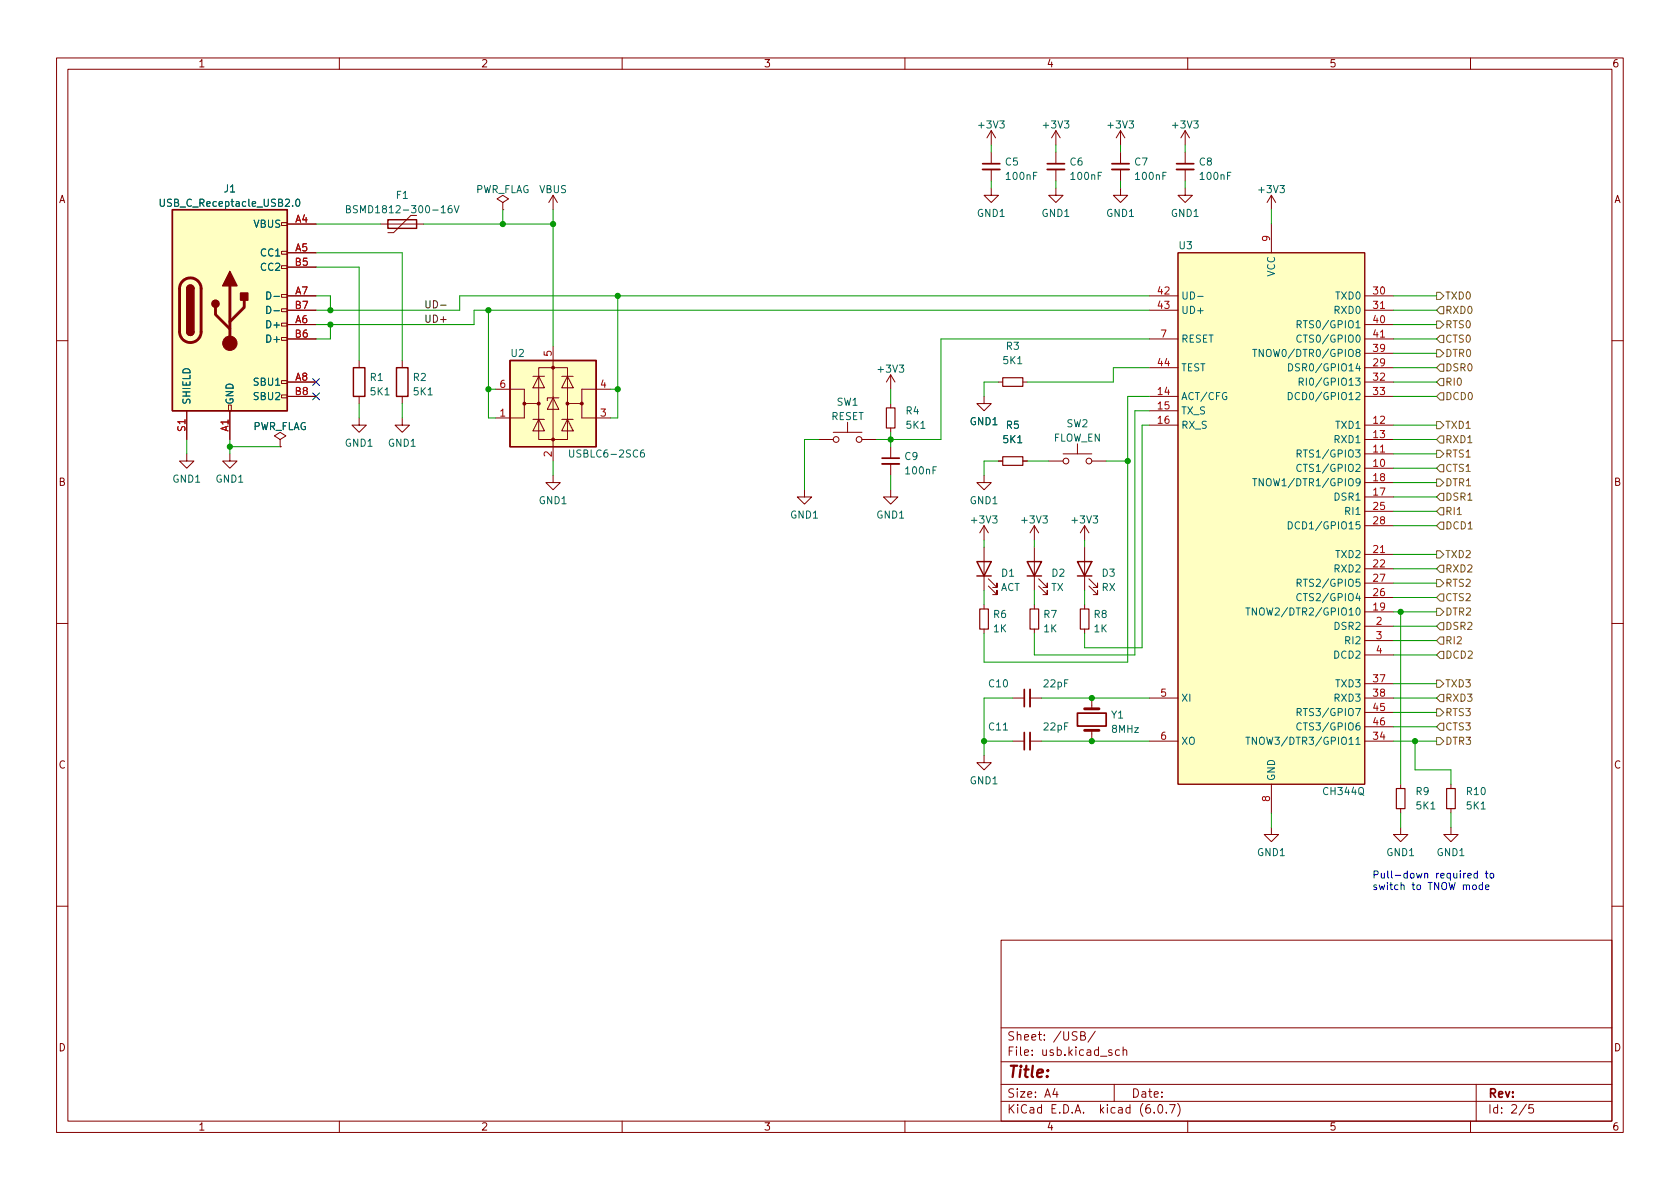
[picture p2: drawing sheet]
<svg xmlns="http://www.w3.org/2000/svg" width="297mm" height="210mm" viewBox="0 0 297 210" stroke-linecap="round" stroke-linejoin="round" font-family="sans-serif">
<g fill="none" stroke="#840000" stroke-width=".18">
<path d="M10 10.2h277v190.1h-277zM12 12.2h273v186.1h-273zM60 10.2v2M110 10.2v2M160 10.2v2M210 10.2v2M260 10.2v2M49.8 39.4h1v.5h-1zM50.8 39.6h5.1M67.3 39.6h7.6M73.7 38.1h-1.1l-3 3h-1M88.9 35.8l1-.6-1-.7-1 .7 1 .6v1.3"/>
<path d="M88.9 37.1h.1M97.8 34.5l-.8 1.3M97.8 34.5v2.6M97.8 34.5l.8 1.3M175.3 33.3v1.2h1.2l-1.2 1.3-1.3-1.3h1.3M175.3 23.1l-.8 1.3M175.3 23.1v2.5M175.3 26.9v2.1M175.3 30v2M175.3 23.1l.7 1.3M186.7 33.3v1.2h1.3l-1.3 1.3-1.3-1.3h1.3M186.7 23.1l-.8 1.3"/>
<path d="M186.7 23.1v2.5M186.7 26.9v2.1M186.7 30v2M186.7 23.1l.8 1.3M198.1 33.3v1.2h1.3l-1.3 1.3-1.3-1.3h1.3M198.1 23.1v2.5M198.1 26.9v2.1M198.1 30v2M198.1 23.1l-.7 1.3M198.1 23.1l.8 1.3M209.5 33.3v1.2h1.3l-1.3 1.3-1.2-1.3h1.2M209.5 23.1v2.5"/>
<path d="M209.5 26.9v2.1M209.5 30v2M209.5 23.1l-.7 1.3M209.5 23.1l.8 1.3M224.8 34.5l-.8 1.3M224.8 34.5v2.6M224.8 39.6v5.1M224.8 34.5l.8 1.3M49.8 59.7h1v.5h-1zM49.8 57.1h1v.6h-1zM49.8 54.6h1v.5h-1zM49.8 52.1h1v.5h-1z"/>
<path d="M49.8 47h1v.5h-1zM49.8 44.4h1v.6h-1zM50.8 44.7h5.1M50.8 57.4h5.1M50.8 52.3h5.1M50.8 47.2h5.1M50.8 59.9h5.1M50.8 54.9h5.1M203.2 52.3h5.1M203.2 59.9h5.1M203.2 54.9h5.1M208.3 44.7h33v94h-33z"/>
<path d="M241.3 57.4h5.1M241.3 52.3h5.1M241.3 59.9h5.1M241.3 54.9h5.1M10 60.2h2M33 72.6v5.1M40.4 71.6h.5v1h-.5zM40.6 72.6v5.1M49.5 77.7l1-.6-1-.7-1 .7 1 .6v1.3M49.5 79h.1M49.8 69.8h1v.6h-1zM49.8 67.3h1v.5h-1z"/>
<path d="M50.8 67.6h5.1M50.8 70.1h5.1M63.5 73.9v1.3h1.3l-1.3 1.2-1.3-1.2h1.3M63.5 63.7v1.3M63.5 70.1v1.3M71.1 73.9v1.3h1.3l-1.3 1.2-1.3-1.2h1.3M71.1 63.7v1.3M71.1 70.1v1.3M87.6 68.8h5.1v2.6h2.5M92.7 71.4v2.5h-5.1M94.2 74.2h2.1M94.2 66.5h2.1"/>
<path d="M95.2 65h5.1v12.7h-5.1zM95.2 74.2l1.1 2h-2.1zM95.2 66.5l1.1 2.1h-2.1zM97.8 70.4l1 2h-2zM97.8 61.2v20.3M98.8 70.4h-2v.5M99.3 74.2h2M99.3 66.5h2M100.3 74.2l1 2h-2zM100.3 66.5l1 2.1h-2zM102.9 71.4v2.5h5M107.9 68.8h-5v2.6h-2.6"/>
<path d="M144.8 77.7h2.5M147.3 76.4h5.1M149.9 74.7v1.7M152.4 77.7h2.5M157.5 66.3v2.5M157.5 71.4v.7M157.5 75.7v.7M157.5 79v2M157.5 66.3l-.8 1.3M157.5 66.3l.7 1.3M174 70.1v1.3h1.3l-1.3 1.2-1.3-1.2h1.3M176.5 67.6h.8"/>
<path d="M180.8 67.6h.8M190.5 78.5v1.8M203.2 70.1h5.1M203.2 75.2h5.1M203.2 72.6h5.1M203.2 65h5.1M241.3 77.7h5.1M241.3 67.6h5.1M241.3 70.1h5.1M241.3 75.2h5.1M241.3 65h5.1M241.3 62.5h5.1"/>
<path d="M285 60.2h2M33 80.3v1.2h1.3l-1.3 1.3-1.3-1.3h1.3M40.6 80.3v1.2h1.3l-1.3 1.3-1.2-1.3h1.2M97.8 84.1v1.2h1.3l-1.3 1.3-1.3-1.3h1.3M142.2 86.6v1.3h1.3l-1.3 1.2-1.2-1.2h1.2M157.5 86.6v1.3h1.2l-1.2 1.2-1.3-1.2h1.3M157.5 82v2.1M174 84.1v1.2h1.3l-1.3 1.3-1.3-1.3h1.3M174 93v2.5M174 96.8v7.6M174 93l-.8 1.2M174 93l.8 1.2"/>
<path d="M176.5 81.5h.8M180.8 81.5h.8M182.9 93v2.5M182.9 96.8v7.6M182.9 93l-.8 1.2M182.9 93l.7 1.2M185.4 81.5h2.6M188 80.3h5M191.8 93l-.8 1.2M191.8 93v2.5M191.8 96.8v7.6M191.8 93l.7 1.2"/>
<path d="M193 81.5h2.6M241.3 80.3h5.1M241.3 82.8h5.1M241.3 87.9h5.1M241.3 85.3h5.1M241.3 98h5.1M241.3 90.4h5.1M241.3 93h5.1M10 110.2h2M174 106.9v.8M174 111.2v.8M174.8 103.6l1.5 1.6v-.8v.8h-.8"/>
<path d="M174.8 102.4l1.5 1.5v-.8v.8h-.8M182.9 106.9v.8M182.9 111.2v.8M183.6 103.6l1.6 1.6v-.8v.8h-.8M183.6 102.4l1.6 1.5v-.8v.8h-.8M191.8 106.9v.8M191.8 111.2v.8M192.5 103.6l1.6 1.6v-.8v.8h-.8M192.5 102.4l1.6 1.5v-.8v.8h-.8M241.3 108.2h5.1M241.3 110.7h5.1M241.3 100.6h5.1"/>
<path d="M241.3 105.7h5.1M241.3 103.1h5.1M241.3 113.3h5.1M241.3 115.8h5.1M285 110.2h2M174 133.6v1.3h1.3l-1.3 1.2-1.3-1.2h1.3M179.1 131.1h2M179.1 123.4h2M182.1 131.1h2M182.1 123.4h2M193 123.4v1.9M193 129.2v1.9"/>
<path d="M203.2 131.1h5.1M203.2 123.4h5.1M224.8 138.7v5.1M241.3 131.1h5.1M241.3 123.4h5.1M241.3 120.9h5.1M241.3 126h5.1M241.3 128.5h5.1M247.6 138.7v.7M256.5 138.7v.7M224.8 146.3v1.3h1.3l-1.3 1.2-1.3-1.2h1.3M247.6 146.3v1.3h1.3l-1.3 1.2-1.2-1.2h1.2"/>
<path d="M247.6 143v.8M256.5 146.3v1.3h1.3l-1.3 1.2-1.2-1.2h1.2M256.5 143v.8M10 160.2h2M177 166.3h108v32h-108zM285 160.2h2M60 198.3v2M110 198.3v2M160 198.3v2M177 194.8h108M177 191.8h108M177 187.8h108"/>
<path d="M177 181.8h108M186.5 192.5l-.4 1h1M186.9 193v1M191.1 183.1h.5l.2-.1 .1-.3-.2-.2-.6-.1v1.5h.5l.3-.3a.39 .39 0 0 0-.3-.5M193.6 182.4l-1.2 1.9M196.6 185.7l-.4-.1-.2 .2 .1 .3 .5 .1v.4h-.6M197 191.8v3M197.9 185.7l-.4-.1-.3 .3v.4l.2 .3h.5M198.6 185.8l.2-.2 .3 .1 .1 .9M198.6 185.1v1.5M204.1 196.7v.1M204.9 195.4l.2-.1a.81 .81 0 0 1 .6 .7 .81 .81 0 0 1-.3 .8h-.2a.81 .81 0 0 1-.6-.6 .81 .81 0 0 1 .3-.8z"/>
<path d="M206.2 196.7v.1M206.8 195.3h1l-.7 1.5M208.2 195.1a1.72 1.72 0 0 1 0 2.3M210 198.3v2M260 198.3v2M261 191.8v6.5M269.9 195.3l-1.3 1.9M271.1 195.3h-.7l-.1 .7 .2-.1 .5 .1 .2 .2-.1 .5-.2 .1-.6-.1"/>
<circle cx="147.8" cy="77.7" r=".51"/>
<circle cx="151.9" cy="77.7" r=".51"/>
<circle cx="188.5" cy="81.5" r=".51"/>
<circle cx="192.5" cy="81.5" r=".51"/>
</g>
<g fill="none" stroke="#840000" stroke-width=".25">
<path d="M30.5 37.1h20.3v35.5h-20.3zM68.6 38.9h5.1v1.5h-5.1zM33 58.7a.64 .64 0 0 0 .7 .6 .64 .64 0 0 0 .6-.6M33 51a.64 .64 0 0 1 .7-.6 .64 .64 0 0 1 .6 .6M62.5 65h2v5.1h-2zM70.1 65h2v5.1h-2zM90.2 63.7h15.2v15.3h-15.2zM172.7 99.3h2.6l-1.3 2.5zM181.6 99.3h2.5l-1.2 2.5zM190.5 99.3h2.5l-1.2 2.5zM172.7 101.8h2.6M181.6 101.8h2.5"/>
<path d="M190.5 101.8h2.5"/>
</g>
<path d="M173.7 29h3.1M185.2 29h3M196.6 29h3M208 29h3.1M156 81h3M181.1 121.9v3.1M181.1 129.5v3.1M190.5 126.1h5.1v2.3h-5.1z" fill="none" stroke="#840000" stroke-width=".3"/>
<path d="M32.3 49.7a1.91 1.91 0 0 1 2.1-.4 1.91 1.91 0 0 1 1.2 1.7v7.7a1.91 1.91 0 0 1-1.9 1.9 1.91 1.91 0 0 1-2-1.9l.1-7.8 .1-.7zM38.1 54.4v1.2l2.5 2.6M40.6 50.5v10.2M43.2 53.1v1.3l-2.6 2.5M191.8 129.2h2.5M191.8 125.3h2.5" fill="none" stroke="#840000" stroke-width=".51"/>
<path d="M173.7 30h3.1M185.2 30h3M196.6 30h3M208 30h3.1M156 82h3M182.1 121.9v3.1M182.1 129.5v3.1" fill="none" stroke="#840000" stroke-width=".33"/>
<path d="M156.7 72.1h1.5v3.6h-1.5zM177.3 66.8h3.5v1.5h-3.5zM177.3 80.8h3.5v1.5h-3.5zM173.2 107.7h1.6v3.5h-1.6zM182.1 107.7h1.5v3.5h-1.5zM191 107.7h1.5v3.5h-1.5zM246.9 139.4h1.5v3.6h-1.5zM255.8 139.4h1.5v3.6h-1.5z" fill="none" stroke="#840000" stroke-width=".2"/>
<g fill="none" stroke="#006464" stroke-width=".18">
<path d="M28.3 35.2v1l.3 .3h.2l.3-.3v-1M52.4 35.3l.2-.1a.68 .68 0 0 1 .4 .7 .68 .68 0 0 1-.4 .6l-.2-.1-.1-.4zM61.3 37l.5-.1 .1-.2v-.2l-.6-.1v1.2h.4l.2-.1 .1-.3-.3-.2M79.8 36.4h-.3a.86 .86 0 0 0 0 1.2l.4-.1v-.4l-.2-.3-.4 .1-.1 .2M80.3 36.4l.4 1.2 .5-1.2M47.2 51.6a.64 .64 0 0 1 .7 .7 .64 .64 0 0 1-.7 .6zM47.2 54.2a.64 .64 0 0 1 .7 .6 .64 .64 0 0 1-.7 .6zM211.8 52.4h.9M229.3 57.4l.7-.1 .1-.2-.1-.3-.7-.1v1.3M229.6 57.4l.5 .6M230.1 59.4a.6 .6 0 0 0-.9 .4 .6 .6 0 0 0 .6 .7l.3-.1M100.7 79.6v1l.3 .2h.2l.2-.2v-1"/>
<path d="M113.8 79.6h-.3a.86 .86 0 0 0 0 1.2l.4-.1 .1-.4-.3-.3-.3 .1-.2 .2M221.5 61.8h.7M221.8 61.8v1.3M223.4 61.8v1.3l-.8-1.3v1.3M227.8 69.4a.64 .64 0 0 1 .7 .6 .64 .64 0 0 1-.7 .7zM227.8 64.3a.64 .64 0 0 1 .8 .7 .64 .64 0 0 1-.8 .6zM229.7 67.5h.6l.1-.2v-.3l-.7-.1v1.2M230 67.5l.4 .6M221.5 84.6h.7M221.8 84.6v1.3M223.4 84.6v1.3l-.8-1.3v1.3M227.8 92.3a.64 .64 0 0 1 .7 .6 .64 .64 0 0 1-.7 .6z"/>
<path d="M229.3 80.2h.7l.1-.2-.1-.3-.7-.1v1.2M229.6 80.2l.5 .6M230.1 82.2a.6 .6 0 0 0-.9 .4 .6 .6 0 0 0 .6 .8l.3-.1M220.3 107.5h.7M220.6 107.5v1.3M222.1 107.5v1.3l-.7-1.3v1.3M229.3 103.1l.7-.1 .1-.2-.1-.3-.7-.1v1.3M229.6 103.1l.5 .6M230.1 105.1a.6 .6 0 0 0-.9 .4 .6 .6 0 0 0 .6 .7l.3-.1M220.3 130.4h.7M220.6 130.4v1.2M222.1 130.4v1.2l-.7-1.2v1.2"/>
<path d="M229.3 125.9h.7l.1-.2-.1-.3-.7-.1v1.3M229.6 125.9l.5 .7M230.1 127.9a.6 .6 0 0 0-.9 .5 .6 .6 0 0 0 .6 .7l.3-.1"/>
</g>
<g fill="#ffffc2" stroke="#ffffc2" stroke-width=".18">
<path d="M90.2 63.7h15.2v15.3h-15.2z"/>
<path d="M30.5 37.1h20.3v35.5h-20.3z"/>
<path d="M208.3 44.7h33v94h-33z"/>
</g>
<g fill="#840000" stroke="#840000" stroke-width=".18">
<circle cx="92.7" cy="71.4" r=".25"/>
<circle cx="95.2" cy="71.4" r=".25"/>
<circle cx="97.8" cy="77.7" r=".25"/>
<circle cx="97.8" cy="65" r=".25"/>
<circle cx="100.3" cy="71.4" r=".25"/>
<circle cx="102.9" cy="71.4" r=".25"/>
<circle cx="40.6" cy="60.7" r="1.27"/>
</g>
<g fill="#840000" stroke="#840000" stroke-width=".25">
<path d="M33 58.7h1.3a.64 .64 0 0 1-.6 .6 .64 .64 0 0 1-.7-.6z"/>
<path d="M33 51h1.3v7.7h-1.3z"/>
<path d="M33.2 50.6a.64 .64 0 0 1 .7-.1 .64 .64 0 0 1 .4 .5h-1.3z"/>
<path d="M40.6 48l1.3 2.5h-2.5z"/>
<path d="M42.5 51.8h1.3v1.3h-1.3z"/>
<circle cx="38.1" cy="53.7" r=".63"/>
</g>
<g fill="none" stroke="#725600" stroke-width=".18">
<path d="M254 56.8h.6l.7 .6-.7 .6h-.6zM254 51.7h.6l.7 .6-.7 .7h-.6zM254.6 54.2h.7v1.3h-.7l-.6-.6zM254.6 59.3h.7v1.3h-.7l-.6-.7zM254 61.8h.6l.7 .7-.7 .6h-.6zM254 74.5h.6l.7 .7-.7 .6h-.6zM254 79.6h.6l.7 .7-.7 .6h-.6zM254.6 66.9h.7v1.3h-.7l-.6-.6zM254.6 77.1h.7v1.3h-.7l-.6-.7zM254.6 69.5h.7v1.2h-.7l-.6-.6zM254.6 64.4h.7v1.3h-.7l-.6-.7zM254 84.7h.6l.7 .6-.7 .7h-.6z"/>
<path d="M254 97.4h.6l.7 .6-.7 .7h-.6zM254.6 87.2h.7v1.3h-.7l-.6-.6zM254.6 82.2h.7v1.2h-.7l-.6-.6zM254.6 99.9h.7v1.3h-.7l-.6-.6zM254.6 89.8h.7v1.3h-.7l-.6-.7zM254.6 92.3h.7v1.3h-.7l-.6-.6zM254 107.6h.6l.7 .6-.7 .6h-.6zM254 102.5h.6l.7 .6-.7 .7h-.6zM254.6 105h.7v1.3h-.7l-.6-.6zM254.6 112.6h.7v1.3h-.7l-.6-.6zM254.6 115.2h.7v1.3h-.7l-.6-.7zM254.6 110.1h.7v1.3h-.7l-.6-.7z"/>
<path d="M254 120.3h.6l.7 .6-.7 .6h-.6zM254 125.3h.6l.7 .7-.7 .6h-.6zM254 130.4h.6l.7 .7-.7 .6h-.6zM254.6 127.9h.7v1.3h-.7l-.6-.7zM254.6 122.8h.7v1.3h-.7l-.6-.7z"/>
</g>
<path d="M77.9 54h1" fill="none" stroke="#0f0f0f" stroke-width=".18"/>
<path d="M259.5 154.9l.6-.2v-.2l-.4-.1-.2 .2 .1 .6h.5M260.4 156.6l.2-.1 .4 .1v.5l-.1 .2h-.3l-.2-.1zM261.2 154.5l-.3-.1-.3 .3 .1 .5h.5M261.2 154v1.3M262.1 156.5h-.3l-.3 .2 .1 .6h.5M262.1 156v1.3M262.6 154.4h.5M262.7 156.9l.6-.1-.1-.3h-.4l-.1 .2v.6h.5M262.8 154v1.1l.3 .2M263.5 154.5l.2-.1 .4 .1v.5l-.1 .2-.3 .1-.2-.1z" fill="none" stroke="#0000c2" stroke-width=".18"/>
<g fill="none" stroke="#009600" stroke-width=".18">
<path d="M55.9 39.6h11.4M74.9 39.6h22.9M88.9 37.1v2.5M97.8 37.1v24.1M175.3 25.6v1.3M175.3 32v1.3M186.7 25.6v1.3M186.7 32v1.3M198.1 25.6v1.3M198.1 32v1.3M209.5 25.6v1.3M209.5 32v1.3"/>
<path d="M224.8 37.1v2.5M55.9 44.7h15.2v19M55.9 47.2h7.6v16.5M55.9 52.3h2.5v2.6M58.4 57.4v2.5h-2.5M86.4 54.9v19h1.2M109.2 52.3v21.6h-1.3M203.2 54.9h-119.4v2.5h-27.9M203.2 52.3h-121.9v2.6h-25.4M203.2 59.9h-36.8v17.8h-11.5M246.4 54.9h7.6M246.4 57.4h7.6"/>
<path d="M246.4 52.3h7.6M246.4 59.9h7.6M33 77.7v2.6M40.6 79h8.9M40.6 77.7v2.6M63.5 71.4v2.5M71.1 71.4v2.5M86.4 68.8h1.2M107.9 68.8h1.3M144.8 77.7h-2.6v8.9M157.5 68.8v2.6M157.5 76.4v2.6"/>
<path d="M176.5 67.6h-2.5v2.5M203.2 72.6h-2.5v43.2h-17.8v-3.8M203.2 70.1h-3.8v47h-25.4v-5.1M203.2 65h-6.4v2.6h-15.2M203.2 75.2h-1.3v39.3h-10.1v-2.5M246.4 67.6h7.6M246.4 65h7.6M246.4 70.1h7.6M246.4 77.7h7.6M246.4 62.5h7.6M246.4 75.2h7.6M97.8 81.5v2.6"/>
<path d="M157.5 84.1v2.5M174 95.5v1.3M176.5 81.5h-2.5v2.6M181.6 81.5h3.8M182.9 95.5v1.3M191.8 95.5v1.3M195.6 81.5h3.8M246.4 93h7.6M246.4 90.4h7.6M246.4 98h7.6M246.4 87.9h7.6M246.4 82.8h7.6"/>
<path d="M246.4 80.3h7.6M246.4 85.3h7.6M174 104.4v2.5M182.9 104.4v2.5M191.8 104.4v2.5M246.4 105.7h7.6M246.4 110.7h7.6M246.4 108.2h7.6M246.4 100.6h7.6M246.4 103.1h7.6M246.4 115.8h7.6M246.4 113.3h7.6"/>
<path d="M247.6 108.2v30.5M174 131.1h5.1M179.1 123.4h-5.1v10.2M184.1 123.4h19.1M184.1 131.1h19.1M246.4 123.4h7.6M246.4 120.9h7.6M246.4 131.1h7.6M246.4 126h7.6M246.4 128.5h7.6M250.2 131.1v5h6.3v2.6M224.8 143.8v2.5"/>
<path d="M247.6 143.8v2.5M256.5 143.8v2.5"/>
</g>
<path d="M55.3 69.5l1.2 1.2M55.3 66.9l1.2 1.3M56.5 69.5l-1.2 1.2M56.5 66.9l-1.2 1.3" fill="none" stroke="#000084" stroke-width=".18"/>
<g fill="#009600" stroke="#009600" stroke-width=".18">
<circle cx="88.9" cy="39.6" r=".46"/>
<circle cx="86.4" cy="54.9" r=".46"/>
<circle cx="86.4" cy="68.8" r=".46"/>
<circle cx="97.8" cy="39.6" r=".46"/>
<circle cx="247.6" cy="108.2" r=".46"/>
<circle cx="58.4" cy="57.4" r=".46"/>
<circle cx="58.4" cy="54.9" r=".46"/>
<circle cx="40.6" cy="79" r=".46"/>
<circle cx="193" cy="123.4" r=".46"/>
<circle cx="193" cy="131.1" r=".46"/>
<circle cx="250.2" cy="131.1" r=".46"/>
<circle cx="174" cy="131.1" r=".46"/>
<circle cx="199.4" cy="81.5" r=".46"/>
<circle cx="157.5" cy="77.7" r=".46"/>
<circle cx="109.2" cy="52.3" r=".46"/>
<circle cx="109.2" cy="68.8" r=".46"/>
</g>
<text font-size="2.8" fill="#840000" x="178" y="190.6">Title:</text>
<g font-size="2.1" fill="#840000">
<text x="178" y="184">Sheet: /USB/</text>
<text x="178" y="186.7">File: usb.kicad_sch</text>
<text x="178" y="196.9">KiCad E.D.A. kicad (6.0.7)</text>
<text x="178" y="194.1">Size: A4</text>
<text x="200" y="194.1">Date:</text>
<text x="263" y="194.1">Rev:</text>
<text x="263" y="196.9">Id: 2/5</text>
</g>
<g font-size="1.8" fill="#840000">
<text x="35" y="11.9">1</text>
<text x="85" y="11.9">2</text>
<text x="135" y="11.9">3</text>
<text x="185" y="11.9">4</text>
<text x="235" y="11.9">5</text>
<text x="285" y="11.9">6</text>
<text x="10.3" y="35.9">A</text>
<text x="285.3" y="35.9">A</text>
<text x="10.3" y="85.9">B</text>
<text x="285.3" y="85.9">B</text>
<text x="10.3" y="135.9">C</text>
<text x="285.3" y="135.9">C</text>
<text x="10.3" y="185.9">D</text>
<text x="285.3" y="185.9">D</text>
<text x="35" y="199.9">1</text>
<text x="85" y="199.9">2</text>
<text x="135" y="199.9">3</text>
<text x="185" y="199.9">4</text>
<text x="235" y="199.9">5</text>
<text x="285" y="199.9">6</text>
</g>
<g font-size="1.8" fill="#006464">
<text x="173.2" y="22.7">+3V3</text>
<text x="184.6" y="22.7">+3V3</text>
<text x="196" y="22.7">+3V3</text>
<text x="207.5" y="22.7">+3V3</text>
<text x="177.8" y="29.3">C5</text>
<text x="189.2" y="29.3">C6</text>
<text x="200.6" y="29.3">C7</text>
<text x="212.1" y="29.3">C8</text>
<text x="39.7" y="34">J1</text>
<text x="70.1" y="35.2">F1</text>
<text x="83.9" y="34.1">PWR_FLAG</text>
<text x="95.3" y="34.1">VBUS</text>
<text x="178" y="31.8">100nF</text>
<text x="189.5" y="31.8">100nF</text>
<text x="200.9" y="31.8">100nF</text>
<text x="212.3" y="31.8">100nF</text>
<text x="222.7" y="34.1">+3V3</text>
<text x="28.9" y="36.6">USB_C_Receptacle_USB2.0</text>
<text x="44.9" y="40.3">VBUS</text>
<text x="62.9" y="37.7">BSMD1812-300-16V</text>
<text x="172.8" y="38.3">GND1</text>
<text x="184.2" y="38.3">GND1</text>
<text x="195.7" y="38.3">GND1</text>
<text x="207.1" y="38.3">GND1</text>
<text x="46.2" y="45.3">CC1</text>
<text x="46.2" y="47.9">CC2</text>
<text x="208.5" y="44.1">U3</text>
<text x="47.9" y="53">D-</text>
<text x="208.8" y="53">UD-</text>
<text x="225.4" y="48.9" transform="rotate(-90 225.4 48.9)">VCC</text>
<text x="236.3" y="53">TXD0</text>
<text x="47.5" y="58">D+</text>
<text x="47.9" y="55.5">D-</text>
<text x="208.8" y="55.5">UD+</text>
<text x="230.4" y="58">RTS0/GPIO1</text>
<text x="236.1" y="55.5">RXD0</text>
<text x="47.5" y="60.6">D+</text>
<text x="90.4" y="63.1">U2</text>
<text x="155.4" y="65.9">+3V3</text>
<text x="177.4" y="64.4">5K1</text>
<text x="177.9" y="61.8">R3</text>
<text x="208.8" y="65.7">TEST</text>
<text x="208.8" y="60.6">RESET</text>
<text x="223.4" y="63.1">TNOW0/DTR0/GPIO8</text>
<text x="229.2" y="65.7">DSR0/GPIO14</text>
<text x="230.4" y="60.6">CTS0/GPIO0</text>
<text x="33.7" y="71.6" transform="rotate(-90 33.7 71.6)">SHIELD</text>
<text x="41.3" y="71.6" transform="rotate(-90 41.3 71.6)">GND</text>
<text x="45.1" y="68.2">SBU1</text>
<text x="45.1" y="70.7">SBU2</text>
<text x="65.5" y="67.4">R1</text>
<text x="65.6" y="69.9">5K1</text>
<text x="73.1" y="67.4">R2</text>
<text x="73.2" y="69.9">5K1</text>
<text x="147.9" y="71.7">SW1</text>
<text x="208.8" y="70.7">ACT/CFG</text>
<text x="229.1" y="70.7">DCD0/GPIO12</text>
<text x="231.2" y="68.2">RI0/GPIO13</text>
<text x="44.6" y="76">PWR_FLAG</text>
<text x="146.9" y="74.3">RESET</text>
<text x="160.2" y="73.3">R4</text>
<text x="160.3" y="75.8">5K1</text>
<text x="171.5" y="75.2">GND1</text>
<text x="177.9" y="75.8">R5</text>
<text x="188.6" y="75.5">SW2</text>
<text x="208.8" y="73.3">TX_S</text>
<text x="208.8" y="75.8">RX_S</text>
<text x="236.3" y="75.8">TXD1</text>
<text x="61" y="79">GND1</text>
<text x="68.7" y="79">GND1</text>
<text x="101.3" y="80.9">USBLC6-2SC6</text>
<text x="160" y="81.3">C9</text>
<text x="160.3" y="83.9">100nF</text>
<text x="177.4" y="78.4">5K1</text>
<text x="186.2" y="78.1">FLOW_EN</text>
<text x="230.4" y="83.4">CTS1/GPIO2</text>
<text x="230.4" y="80.9">RTS1/GPIO3</text>
<text x="236.1" y="78.4">RXD1</text>
<text x="30.6" y="85.3">GND1</text>
<text x="38.2" y="85.3">GND1</text>
<text x="95.3" y="89.1">GND1</text>
<text x="171.5" y="89.1">GND1</text>
<text x="223.4" y="86">TNOW1/DTR1/GPIO9</text>
<text x="236.1" y="88.5">DSR1</text>
<text x="139.8" y="91.7">GND1</text>
<text x="155" y="91.7">GND1</text>
<text x="171.9" y="92.6">+3V3</text>
<text x="180.8" y="92.6">+3V3</text>
<text x="189.7" y="92.6">+3V3</text>
<text x="229.1" y="93.6">DCD1/GPIO15</text>
<text x="238" y="91.1">RI1</text>
<text x="177.1" y="102">D1</text>
<text x="186" y="102">D2</text>
<text x="194.9" y="102">D3</text>
<text x="236.1" y="101.2">RXD2</text>
<text x="236.3" y="98.7">TXD2</text>
<text x="176.8" y="104.5">ACT</text>
<text x="185.8" y="104.5">TX</text>
<text x="194.8" y="104.5">RX</text>
<text x="230.4" y="106.3">CTS2/GPIO4</text>
<text x="230.4" y="103.8">RTS2/GPIO5</text>
<text x="175.7" y="109.3">R6</text>
<text x="175.7" y="111.8">1K</text>
<text x="184.6" y="109.3">R7</text>
<text x="184.6" y="111.8">1K</text>
<text x="193.5" y="109.3">R8</text>
<text x="193.5" y="111.8">1K</text>
<text x="222.4" y="108.8">TNOW2/DTR2/GPIO10</text>
<text x="236.1" y="111.4">DSR2</text>
<text x="238" y="113.9">RI2</text>
<text x="236" y="116.5">DCD2</text>
<text x="174.9" y="121.5">C10</text>
<text x="184.6" y="121.5">22pF</text>
<text x="208.8" y="124.1">XI</text>
<text x="236.1" y="124.1">RXD3</text>
<text x="236.3" y="121.5">TXD3</text>
<text x="174.9" y="129.2">C11</text>
<text x="184.6" y="129.2">22pF</text>
<text x="196.5" y="127">Y1</text>
<text x="196.6" y="129.6">8MHz</text>
<text x="208.8" y="131.7">XO</text>
<text x="222.4" y="131.7">TNOW3/DTR3/GPIO11</text>
<text x="230.4" y="126.6">RTS3/GPIO7</text>
<text x="230.4" y="129.2">CTS3/GPIO6</text>
<text x="171.5" y="138.7">GND1</text>
<text x="225.4" y="138.2" transform="rotate(-90 225.4 138.2)">GND</text>
<text x="234.1" y="140.6">CH344Q</text>
<text x="250.4" y="140.6">R9</text>
<text x="250.5" y="143.1">5K1</text>
<text x="259.4" y="140.6">R10</text>
<text x="259.4" y="143.1">5K1</text>
<text x="222.3" y="151.4">GND1</text>
<text x="245.2" y="151.4">GND1</text>
<text x="254.1" y="151.4">GND1</text>
</g>
<g font-size="1.8" fill="#a90000">
<text x="52.2" y="39.4">A4</text>
<text x="52.2" y="44.4">A5</text>
<text x="52.2" y="47">B5</text>
<text x="224.5" y="42.7" transform="rotate(-90 224.5 42.7)">9</text>
<text x="52.2" y="52.1">A7</text>
<text x="204.8" y="52.1">42</text>
<text x="242.9" y="52.1">30</text>
<text x="52.2" y="57.1">A6</text>
<text x="52.2" y="59.7">B6</text>
<text x="52.2" y="54.6">B7</text>
<text x="204.8" y="54.6">43</text>
<text x="205.2" y="59.7">7</text>
<text x="242.9" y="54.6">31</text>
<text x="242.9" y="57.1">40</text>
<text x="242.9" y="59.7">41</text>
<text x="97.5" y="63" transform="rotate(-90 97.5 63)">5</text>
<text x="204.8" y="64.8">44</text>
<text x="242.9" y="64.8">29</text>
<text x="242.9" y="62.2">39</text>
<text x="52.2" y="67.3">A8</text>
<text x="52.2" y="69.8">B8</text>
<text x="88.4" y="68.6">6</text>
<text x="106.2" y="68.6">4</text>
<text x="204.8" y="69.8">14</text>
<text x="242.9" y="67.3">32</text>
<text x="242.9" y="69.8">33</text>
<text x="32.8" y="76.3" transform="rotate(-90 32.8 76.3)">S1</text>
<text x="40.4" y="76.3" transform="rotate(-90 40.4 76.3)">A1</text>
<text x="88.4" y="73.7">1</text>
<text x="106.2" y="73.7">3</text>
<text x="204.8" y="72.4">15</text>
<text x="204.8" y="74.9">16</text>
<text x="242.9" y="74.9">12</text>
<text x="242.9" y="77.5">13</text>
<text x="97.5" y="80.8" transform="rotate(-90 97.5 80.8)">2</text>
<text x="242.9" y="82.5">10</text>
<text x="242.9" y="80">11</text>
<text x="242.9" y="87.6">17</text>
<text x="242.9" y="85.1">18</text>
<text x="242.9" y="90.2">25</text>
<text x="242.9" y="92.7">28</text>
<text x="242.9" y="97.8">21</text>
<text x="242.9" y="100.3">22</text>
<text x="242.9" y="107.9">19</text>
<text x="242.9" y="105.4">26</text>
<text x="242.9" y="102.9">27</text>
<text x="243.3" y="110.5">2</text>
<text x="243.3" y="113">3</text>
<text x="243.3" y="115.6">4</text>
<text x="205.2" y="123.2">5</text>
<text x="242.9" y="120.6">37</text>
<text x="242.9" y="123.2">38</text>
<text x="242.9" y="125.7">45</text>
<text x="205.2" y="130.8">6</text>
<text x="242.9" y="130.8">34</text>
<text x="242.9" y="128.3">46</text>
<text x="224.5" y="141.7" transform="rotate(-90 224.5 141.7)">8</text>
</g>
<g font-size="1.8" fill="#725600">
<text x="255.5" y="53">TXD0</text>
<text x="255.5" y="55.5">RXD0</text>
<text x="255.5" y="58">RTS0</text>
<text x="255.5" y="63.1">DTR0</text>
<text x="255.5" y="60.6">CTS0</text>
<text x="255.5" y="65.7">DSR0</text>
<text x="255.5" y="68.2">RI0</text>
<text x="255.5" y="70.7">DCD0</text>
<text x="255.5" y="75.8">TXD1</text>
<text x="255.5" y="83.4">CTS1</text>
<text x="255.5" y="78.4">RXD1</text>
<text x="255.5" y="80.9">RTS1</text>
<text x="255.5" y="88.5">DSR1</text>
<text x="255.5" y="86">DTR1</text>
<text x="255.5" y="91.1">RI1</text>
<text x="255.5" y="93.6">DCD1</text>
<text x="255.5" y="101.2">RXD2</text>
<text x="255.5" y="98.7">TXD2</text>
<text x="255.5" y="106.3">CTS2</text>
<text x="255.5" y="103.8">RTS2</text>
<text x="255.5" y="113.9">RI2</text>
<text x="255.5" y="111.4">DSR2</text>
<text x="255.5" y="108.8">DTR2</text>
<text x="255.5" y="116.5">DCD2</text>
<text x="255.5" y="121.5">TXD3</text>
<text x="255.5" y="124.1">RXD3</text>
<text x="255.5" y="126.6">RTS3</text>
<text x="255.5" y="131.7">DTR3</text>
<text x="255.5" y="129.2">CTS3</text>
</g>
<g font-size="1.8" fill="#0f0f0f">
<text x="74.9" y="57">UD+</text>
<text x="74.9" y="54.5">UD-</text>
</g>
<g font-size="1.8" fill="#0000c2">
<text x="242.6" y="155.3">Pull-down required to</text>
<text x="242.6" y="157.4">switch to TNOW mode</text>
</g>
</svg>
